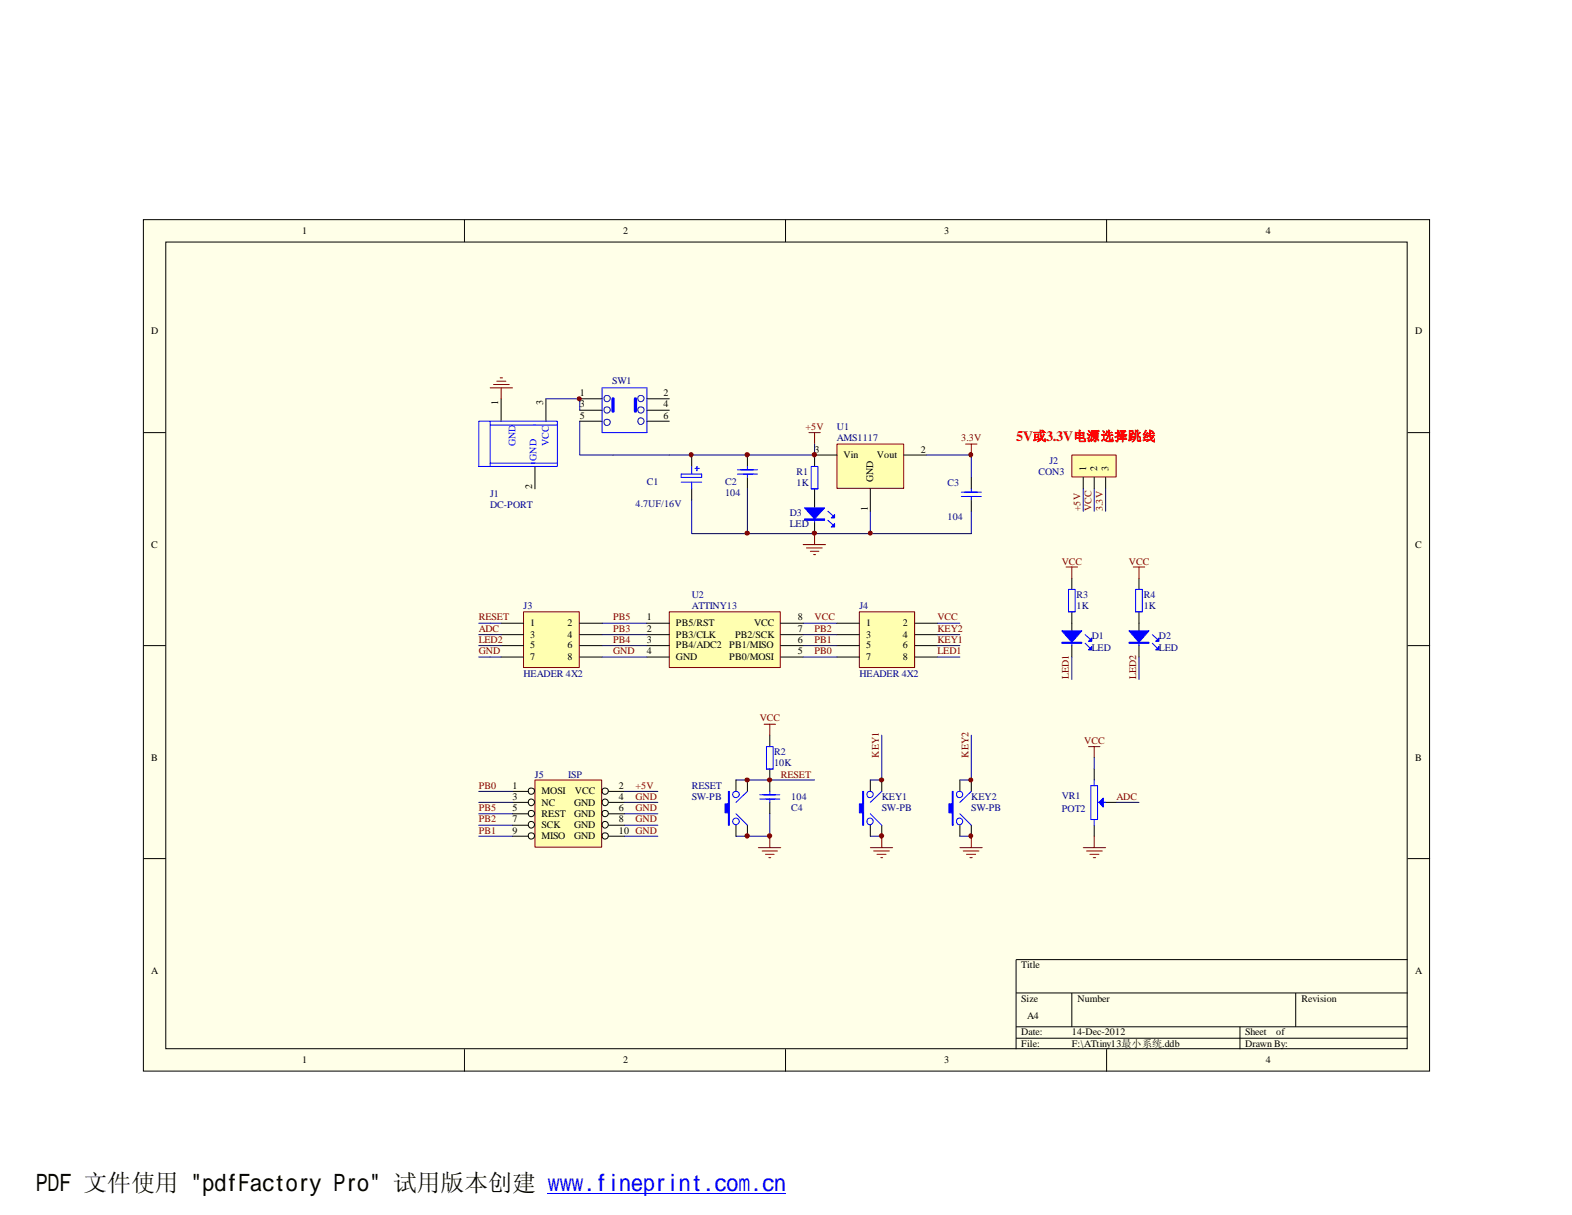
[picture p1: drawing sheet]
<svg xmlns="http://www.w3.org/2000/svg" width="279mm" height="216mm" viewBox="0 0 279 216" stroke-linecap="round" stroke-linejoin="round" font-family="sans-serif">
<path d="M25.5 39h228.6v151.3h-228.6z" fill="#ffffe8"/>
<g fill="none" stroke="#000" stroke-width=".18">
<path d="M25.5 39h228.6v151.3h-228.6zM82.5 39v4M139.6 39v4M196.7 39v4M29.5 43h220.6v143.4h-220.6zM25.5 76.9h4M89.1 70.9v3.9M97 70.9v3.9M103 70.9h4M103 72.9h4M103 74.8h4M115 70.9h4"/>
<path d="M115 72.9h4M115 74.8h4M250.2 76.9h4M95.1 82.9v4M122.9 80.9v2M122.9 86.9v1.9M132.8 80.9v2M132.8 84.8v2.1M25.5 114.7h4M250.2 114.7h4M25.5 152.6h4M250.2 152.6h4"/>
<path d="M180.6 176.4h69.6M190.5 176.4v6.1M230.3 176.4v6.1M250.2 170.5h-69.6v15.9M82.5 186.4v4M139.6 186.4v4M180.6 182.5h69.6M180.6 184.5h69.6M196.7 186.4v4M220.4 182.5v3.9"/>
</g>
<g fill="none" stroke="#00f" stroke-width=".18">
<path d="M85.1 74.8h14v8.1h-14zM87.1 74.8v8.1M87.1 75.5h12M107 68.9h8v8h-8zM87.1 82.3h12M121.1 84.2h3.6v.6h-3.6zM121.1 85.7h3.6M122.9 82.9v1.3M122.9 85.7v1.2M123.5 83.2h.8M123.9 82.9v.8M131.1 84.2h3.5"/>
<path d="M131.1 83.5h3.5M132.8 82.9v.6M132.8 84.2v.6"/>
</g>
<g fill="none" stroke="#0000bf" stroke-width=".18">
<circle cx="107.9" cy="75" r=".57"/>
<circle cx="107.9" cy="70.8" r=".57"/>
<circle cx="107.9" cy="72.8" r=".57"/>
<circle cx="113.9" cy="74.8" r=".58"/>
<circle cx="113.9" cy="70.8" r=".57"/>
<circle cx="113.9" cy="72.8" r=".57"/>
</g>
<path d="M109 70.9v2.2M112.9 70.9v2.2" fill="none" stroke="#00f" stroke-width=".59"/>
<path d="M148.8 79h11.8v7.8h-11.8z" fill="#ffffb0"/>
<path d="M148.8 78.9h11.8v7.9h-11.8z" fill="none" stroke="#800000" stroke-width=".18"/>
<path d="M144.8 86.9v3.9M144.8 92.8v2M148.8 80.9h-4v2M154.7 86.9v3.9M160.7 80.9h4M172.6 84.8v2.1M172.6 88.8v2" fill="none" stroke="#000" stroke-width=".18"/>
<path d="M144.2 82.9h1.2v4h-1.2zM144.2 86.9h1.2M144.8 90.8v2M147.2 92.5l.8 .7M147.2 90.8l.8 .8M170.9 88.2h3.5M170.9 87.5h3.5M172.6 86.9v.6M172.6 88.2v.6" fill="none" stroke="#00f" stroke-width=".18"/>
<g fill="#00f" stroke="#00f" stroke-width=".18">
<path d="M143 90.3h3.6l-1.8 1.9z" fill-rule="evenodd"/>
<path d="M143 92.2h3.6v.3h-3.6z" fill-rule="evenodd"/>
<path d="M147.7 93.6l.6-.6v.6z" fill-rule="evenodd"/>
<path d="M147.7 92l.6-.6v.6z" fill-rule="evenodd"/>
</g>
<path d="M93.1 108.8h9.9v9.8h-9.9z" fill="#ffffb0"/>
<path d="M93 108.7h10v9.9h-10z" fill="none" stroke="#800000" stroke-width=".18"/>
<path d="M89.1 110.7h3.9M89.1 112.8h3.9M89.1 114.7h3.9M89.1 116.8h3.9M103 110.7h4M103 112.8h4M103 114.7h4M103 116.8h4" fill="none" stroke="#000" stroke-width=".18"/>
<path d="M152.8 108.8h9.8v9.8h-9.8z" fill="#ffffb0"/>
<path d="M152.7 108.7h9.9v9.9h-9.9z" fill="none" stroke="#800000" stroke-width=".18"/>
<path d="M148.8 110.7h3.9M148.8 112.8h3.9M148.8 114.7h3.9M148.8 116.8h3.9M162.6 110.7h4M162.6 112.8h4M162.6 114.7h4M162.6 116.8h4" fill="none" stroke="#000" stroke-width=".18"/>
<path d="M190.6 80.9h7.8v3.9h-7.8z" fill="#ffffb0"/>
<path d="M190.5 80.9h7.9v3.9h-7.9z" fill="none" stroke="#800000" stroke-width=".18"/>
<path d="M192.5 84.8v2.1M194.5 84.8v2.1M196.5 84.8v2.1" fill="none" stroke="#000" stroke-width=".18"/>
<path d="M192.5 86.9v3.9M194.5 86.9v3.9M196.5 86.9v3.9" fill="none" stroke="#000080" stroke-width=".18"/>
<path d="M95.2 138.7h11.7v11.8h-11.7z" fill="#ffffb0"/>
<g fill="none" stroke="#800000" stroke-width=".18">
<path d="M87.1 68.9h4M87.7 68.3h2.8M88.3 67.7h1.6M88.9 67.1h.4M89.1 68.9v2M143.8 76.9h2M144.8 76.9v2M171.6 78.9h2.1M172.6 78.9v2M142.7 96.8h4M143.3 97.4h2.8M144 98h1.5"/>
<path d="M144.6 98.6h.3M144.8 94.8v2M189.5 100.8h2M190.5 100.8v2M95.1 138.6h11.8v11.9h-11.8zM135.8 128.7h2M136.8 128.7v1.9M193.5 132.7h2M194.5 132.7v1.9M134.8 150.6h4M135.5 151.2h2.7M136.1 151.8h1.5"/>
<path d="M136.7 152.4h.3M136.8 148.6v2M154.7 150.6h4M155.3 151.2h2.8M155.9 151.8h1.6M156.5 152.4h.4M156.7 148.6v2M192.5 150.6h4M193.1 151.2h2.8M193.7 151.8h1.6M194.3 152.4h.4M194.5 148.6v2"/>
</g>
<g fill="none" stroke="#000" stroke-width=".18">
<path d="M190.5 102.8v1.9M190.5 108.7v4.1M190.5 114.7v2.1M130.8 138.6v2M132.8 138.6v2M136.8 130.6v2.1M136.8 136.7v3.9M154.7 138.6v2M156.7 138.6v2M194.5 136.7v1.9M91.1 140.6h2.8M91.1 142.6h2.8"/>
<path d="M91.1 144.6h2.8M91.1 146.6h2.8M91.1 148.6h2.8M108.2 140.6h2.8M108.2 142.6h2.8M108.2 144.6h2.8M108.2 146.6h2.8M108.2 148.6h2.8M130.8 146.6v2M132.8 146.6v2M136.8 142.6v2M154.7 146.6v2"/>
<path d="M156.7 146.6v2M194.5 146.6v2M196.5 142.6h2"/>
<circle cx="94.4" cy="142.6" r=".58"/>
<circle cx="94.4" cy="146.5" r=".58"/>
<circle cx="94.4" cy="148.5" r=".57"/>
<circle cx="94.4" cy="140.6" r=".57"/>
<circle cx="94.4" cy="144.6" r=".57"/>
<circle cx="107.5" cy="142.6" r=".58"/>
<circle cx="107.5" cy="146.5" r=".58"/>
<circle cx="107.5" cy="148.5" r=".57"/>
<circle cx="107.5" cy="140.6" r=".57"/>
<circle cx="107.5" cy="144.6" r=".57"/>
</g>
<g fill="none" stroke="#000080" stroke-width=".18">
<path d="M144.8 78.9v2h-21.9M154.7 90.8v4M164.7 80.9h7.9v3.9M172.6 90.8v4M85.1 110.7h4M85.1 112.8h4M85.1 114.7h4M85.1 116.8h4M166.6 110.7h4M166.6 112.8h4M166.6 114.7h4M166.6 116.8h4"/>
<path d="M190.5 116.8v3.9M130.8 138.6h14M156.7 130.6v8h-2M194.5 134.6v2.1M85.1 140.6h6M85.1 142.6h6M85.1 144.6h6M85.1 146.6h6M85.1 148.6h6M111 140.6h5.9M111 142.6h5.9M111 144.6h5.9"/>
<path d="M111 146.6h5.9M111 148.6h5.9M136.8 144.6v4h-6M154.7 148.6h2M198.5 142.6h3.9"/>
</g>
<g fill="#00f" stroke="#00f" stroke-width=".18">
<path d="M129.5 140.6h.1v6h-.1v-2.2h-.6v-1.6h.6z" fill-rule="evenodd"/>
<path d="M153.3 140.6h.2v6h-.2v-2.2h-.6v-1.6h.6z" fill-rule="evenodd"/>
<path d="M188.7 112.1h3.6l-1.8 2z" fill-rule="evenodd"/>
<path d="M188.7 114.1h3.6v.2h-3.6z" fill-rule="evenodd"/>
<path d="M194.1 114.9v.6h-.6z" fill-rule="evenodd"/>
<path d="M194.1 113.4v.6h-.6z" fill-rule="evenodd"/>
<path d="M195.3 142.6l.8-.8v1.6z" fill-rule="evenodd"/>
</g>
<g fill="none" stroke="#00f" stroke-width=".18">
<path d="M189.9 104.7h1.2v4h-1.2zM189.9 108.7h1.2M190.5 112.8v1.9M192.9 114.3l.8 .8M192.9 112.8l.8 .7M136.2 132.7h1.2v4h-1.2zM136.2 136.7h1.2M193.9 139.6h1.2v6h-1.2zM194.5 138.6v1M130.8 144.6l2 2M132.8 140.6l-2 2M135 142h3.6"/>
<path d="M135 141.2h3.6M136.8 140.6v.6M136.8 142v.6M154.7 144.6l2 2M156.7 140.6l-2 2M194.5 145.6v1M195.1 142.6h1.4"/>
<circle cx="130.8" cy="146" r=".59"/>
<circle cx="130.8" cy="141.2" r=".58"/>
<circle cx="154.6" cy="146" r=".58"/>
<circle cx="154.6" cy="141.2" r=".57"/>
</g>
<path d="M119 108.8h19.7v9.8h-19.7z" fill="#ffffb0"/>
<path d="M119 108.7h19.7v9.9h-19.7zM201.4 100.8h2.1M202.4 100.8v2M170.6 150.6h4M171.2 151.2h2.8M171.8 151.8h1.6M172.4 152.4h.4M172.6 148.6v2" fill="none" stroke="#800000" stroke-width=".18"/>
<g fill="none" stroke="#000" stroke-width=".18">
<path d="M115 110.7h4M115 112.8h4M115 114.7h4M115 116.8h4M138.8 110.7h3.9M138.8 112.8h3.9M138.8 114.7h3.9M138.8 116.8h3.9M202.4 102.8v1.9M202.4 108.7v4.1M202.4 114.7v2.1M170.6 138.6v2"/>
<path d="M172.6 138.6v2M170.6 146.6v2M172.6 146.6v2"/>
</g>
<g fill="none" stroke="#000080" stroke-width=".18">
<path d="M97 70.9h6v2M103 74.8v6.1h19.9M122.9 88.8v6h49.7M132.8 86.9v7.9M107 110.7h8M107 112.8h8M107 114.7h8M107 116.8h8M142.7 110.7h6.1M142.7 112.8h6.1M142.7 114.7h6.1M142.7 116.8h6.1"/>
<path d="M202.4 116.8v3.9M172.6 130.6v8h-2M170.6 148.6h2"/>
</g>
<g fill="#800000" stroke="#800000" stroke-width=".18">
<circle cx="144.7" cy="80.8" r=".38"/>
<circle cx="154.7" cy="94.7" r=".35"/>
<circle cx="172.5" cy="80.8" r=".36"/>
<circle cx="132.8" cy="94.7" r=".37"/>
<circle cx="144.7" cy="94.7" r=".37"/>
<circle cx="136.8" cy="148.5" r=".38"/>
<circle cx="156.7" cy="148.5" r=".38"/>
<circle cx="156.7" cy="138.6" r=".37"/>
<circle cx="172.5" cy="148.5" r=".36"/>
<circle cx="172.5" cy="138.6" r=".35"/>
<circle cx="132.8" cy="148.5" r=".38"/>
<circle cx="132.8" cy="138.6" r=".37"/>
<circle cx="122.8" cy="80.8" r=".36"/>
<circle cx="136.8" cy="138.6" r=".37"/>
<circle cx="102.9" cy="70.9" r=".35"/>
<circle cx="132.8" cy="80.8" r=".38"/>
</g>
<g fill="#00f" stroke="#00f" stroke-width=".18">
<path d="M169.2 140.6h.2v6h-.2v-2.2h-.5v-1.6h.5z" fill-rule="evenodd"/>
<path d="M200.7 112.1h3.5l-1.8 2z" fill-rule="evenodd"/>
<path d="M200.7 114.1h3.5v.2h-3.5z" fill-rule="evenodd"/>
<path d="M206 114.9v.6h-.6z" fill-rule="evenodd"/>
<path d="M206 113.4v.6h-.6z" fill-rule="evenodd"/>
</g>
<g fill="none" stroke="#00f" stroke-width=".18">
<path d="M201.8 104.7h1.2v4h-1.2zM201.8 108.7h1.2M202.4 112.8v1.9M204.8 114.3l.9 .8M204.8 112.8l.9 .7M170.6 144.6l2 2M172.6 140.6l-2 2M97.4 212.1h42.3"/>
<circle cx="170.5" cy="146" r=".58"/>
<circle cx="170.5" cy="141.2" r=".57"/>
</g>
<text font-size="4.2" x="6.3" y="211.7">PDF 文件使用 &quot;pdfFactory Pro&quot; 试用版本创建 www.fineprint.com.cn</text>
<text font-size="2.5" fill="#f00" x="180.6" y="78.3">5V或3.3V电源选择跳线</text>
<g font-size="1.8">
<text x="53.7" y="41.6">1</text>
<text x="110.7" y="41.6">2</text>
<text x="167.8" y="41.6">3</text>
<text x="225" y="41.6">4</text>
<text x="26.8" y="59.4">D</text>
<text x="251.5" y="59.4">D</text>
<text x="88.6" y="71.9" transform="rotate(-90 88.6 71.9)">1</text>
<text x="96.5" y="71.9" transform="rotate(-90 96.5 71.9)">3</text>
<text x="103" y="70.4">1</text>
<text x="117.9" y="70.4">2</text>
<text x="103" y="72.4">3</text>
<text x="103" y="74.4">5</text>
<text x="117.9" y="72.4">4</text>
<text x="117.9" y="74.4">6</text>
<text x="144.8" y="80.4">3</text>
<text x="149.9" y="81.4">Vin</text>
<text x="155.9" y="81.4">Vout</text>
<text x="163.7" y="80.4">2</text>
<text x="193" y="83.7" transform="rotate(-90 193 83.7)">1</text>
<text x="195" y="83.7" transform="rotate(-90 195 83.7)">2</text>
<text x="197" y="83.7" transform="rotate(-90 197 83.7)">3</text>
<text x="94.6" y="86.9" transform="rotate(-90 94.6 86.9)">2</text>
<text x="155.2" y="85.7" transform="rotate(-90 155.2 85.7)">GND</text>
<text x="154.3" y="90.8" transform="rotate(-90 154.3 90.8)">1</text>
<text x="26.8" y="97.4">C</text>
<text x="251.5" y="97.4">C</text>
<text x="94.2" y="111.3">1</text>
<text x="94.2" y="113.3">3</text>
<text x="100.8" y="111.3">2</text>
<text x="100.8" y="113.3">4</text>
<text x="115" y="110.2">1</text>
<text x="115" y="112.3">2</text>
<text x="120.1" y="111.3">PB5/RST</text>
<text x="120.1" y="113.3">PB3/CLK</text>
<text x="130.6" y="113.3">PB2/SCK</text>
<text x="134" y="111.3">VCC</text>
<text x="141.8" y="110.2">8</text>
<text x="141.8" y="112.3">7</text>
<text x="153.9" y="111.3">1</text>
<text x="153.9" y="113.3">3</text>
<text x="160.4" y="111.3">2</text>
<text x="160.4" y="113.3">4</text>
<text x="94.2" y="115.2">5</text>
<text x="94.2" y="117.3">7</text>
<text x="100.8" y="115.2">6</text>
<text x="100.8" y="117.3">8</text>
<text x="115" y="114.3">3</text>
<text x="115" y="116.2">4</text>
<text x="120.1" y="115.2">PB4/ADC2</text>
<text x="120.1" y="117.3">GND</text>
<text x="129.6" y="115.2">PB1/MISO</text>
<text x="129.6" y="117.3">PB0/MOSI</text>
<text x="141.8" y="114.3">6</text>
<text x="141.8" y="116.2">5</text>
<text x="153.9" y="115.2">5</text>
<text x="153.9" y="117.3">7</text>
<text x="160.4" y="115.2">6</text>
<text x="160.4" y="117.3">8</text>
<text x="26.8" y="135.2">B</text>
<text x="251.5" y="135.2">B</text>
<text x="91.1" y="140.1">1</text>
<text x="91.1" y="142.2">3</text>
<text x="96.3" y="141.1">MOSI</text>
<text x="96.3" y="143.2">NC</text>
<text x="102" y="143.2">GND</text>
<text x="102.2" y="141.1">VCC</text>
<text x="110" y="140.1">2</text>
<text x="110" y="142.2">4</text>
<text x="91.1" y="144.1">5</text>
<text x="91.1" y="146.1">7</text>
<text x="91.1" y="148.2">9</text>
<text x="96.3" y="145.1">REST</text>
<text x="96.3" y="147.2">SCK</text>
<text x="96.3" y="149.1">MISO</text>
<text x="102" y="145.1">GND</text>
<text x="102" y="147.2">GND</text>
<text x="102" y="149.1">GND</text>
<text x="110" y="144.1">6</text>
<text x="110" y="146.1">8</text>
<text x="110" y="148.2">10 GND</text>
<text x="26.8" y="173.1">A</text>
<text x="181.5" y="172">Title</text>
<text x="251.5" y="173.1">A</text>
<text x="181.5" y="178">Size</text>
<text x="191.5" y="178">Number</text>
<text x="231.3" y="178">Revision</text>
<text x="181.5" y="184">Date:</text>
<text x="182.5" y="181">A4</text>
<text x="190.5" y="184">14-Dec-2012</text>
<text x="221.3" y="184">Sheet</text>
<text x="226.8" y="184">of</text>
<text x="53.7" y="189">1</text>
<text x="110.7" y="189">2</text>
<text x="167.8" y="189">3</text>
<text x="181.5" y="186">File:</text>
<text x="190.5" y="186">F:\ATtiny13最小系统.ddb</text>
<text x="221.3" y="186">Drawn By:</text>
<text x="225" y="189">4</text>
</g>
<g font-size="1.8" fill="#000080">
<text x="108.8" y="68.2">SW1</text>
<text x="148.8" y="76.4">U1</text>
<text x="148.8" y="78.4">AMS1117</text>
<text x="186.5" y="82.4">J2</text>
<text x="87.1" y="88.4">J1</text>
<text x="115" y="86.2">C1</text>
<text x="128.9" y="86.2">C2</text>
<text x="128.9" y="88.1">104</text>
<text x="141.6" y="84.4">R1</text>
<text x="141.6" y="86.4">1K</text>
<text x="168.4" y="86.4">C3</text>
<text x="184.6" y="84.4">CON3</text>
<text x="87.1" y="90.3">DC-PORT</text>
<text x="112.9" y="90.2">4.7UF/16V</text>
<text x="140.4" y="91.8">D3</text>
<text x="140.4" y="93.7">LED</text>
<text x="168.4" y="92.4">104</text>
<text x="122.9" y="106.3">U2</text>
<text x="191.3" y="106.3">R3</text>
<text x="203.3" y="106.3">R4</text>
<text x="93" y="108.3">J3</text>
<text x="122.9" y="108.3">ATTINY13</text>
<text x="152.7" y="108.3">J4</text>
<text x="191.3" y="108.3">1K</text>
<text x="194.1" y="113.6">D1</text>
<text x="203.3" y="108.3">1K</text>
<text x="206" y="113.6">D2</text>
<text x="194.1" y="115.7">LED</text>
<text x="206" y="115.7">LED</text>
<text x="93" y="120.2">HEADER 4X2</text>
<text x="152.7" y="120.2">HEADER 4X2</text>
<text x="137.6" y="134.2">R2</text>
<text x="137.6" y="136.1">10K</text>
<text x="95.1" y="138.2">J5</text>
<text x="101" y="138.2">ISP</text>
<text x="122.9" y="140.1">RESET</text>
<text x="122.9" y="142.2">SW-PB</text>
<text x="140.6" y="142.2">104</text>
<text x="156.7" y="142.2">KEY1</text>
<text x="172.6" y="142.2">KEY2</text>
<text x="188.7" y="142">VR1</text>
<text x="140.6" y="144.1">C4</text>
<text x="156.7" y="144.1">SW-PB</text>
<text x="172.6" y="144.1">SW-PB</text>
<text x="188.7" y="144.4">POT2</text>
</g>
<g font-size="1.8" fill="#800000">
<text x="143.2" y="76.4">+5V</text>
<text x="170.9" y="78.4">3.3V</text>
<text x="192" y="90.8" transform="rotate(-90 192 90.8)">+5V</text>
<text x="194" y="90.8" transform="rotate(-90 194 90.8)">VCC</text>
<text x="196" y="90.8" transform="rotate(-90 196 90.8)">3.3V</text>
<text x="188.7" y="100.3">VCC</text>
<text x="200.7" y="100.3">VCC</text>
<text x="85.1" y="110.2">RESET</text>
<text x="85.1" y="112.3">ADC</text>
<text x="109" y="110.2">PB5</text>
<text x="109" y="112.3">PB3</text>
<text x="144.8" y="110.2">VCC</text>
<text x="144.8" y="112.3">PB2</text>
<text x="166.6" y="110.2">VCC</text>
<text x="166.6" y="112.3">KEY2</text>
<text x="85.1" y="116.2">GND</text>
<text x="85.1" y="114.3">LED2</text>
<text x="109" y="114.3">PB4</text>
<text x="109" y="116.2">GND</text>
<text x="144.8" y="114.3">PB1</text>
<text x="144.8" y="116.2">PB0</text>
<text x="166.6" y="114.3">KEY1</text>
<text x="166.6" y="116.2">LED1</text>
<text x="190" y="120.7" transform="rotate(-90 190 120.7)">LED1</text>
<text x="201.9" y="120.7" transform="rotate(-90 201.9 120.7)">LED2</text>
<text x="135" y="128.2">VCC</text>
<text x="156.2" y="134.6" transform="rotate(-90 156.2 134.6)">KEY1</text>
<text x="172.1" y="134.6" transform="rotate(-90 172.1 134.6)">KEY2</text>
<text x="192.7" y="132.2">VCC</text>
<text x="85.1" y="140.1">PB0</text>
<text x="112.9" y="140.1">+5V</text>
<text x="112.9" y="142.2">GND</text>
<text x="138.8" y="138.2">RESET</text>
<text x="198.5" y="142.2">ADC</text>
<text x="85.1" y="144.1">PB5</text>
<text x="85.1" y="146.1">PB2</text>
<text x="85.1" y="148.2">PB1</text>
<text x="112.9" y="144.1">GND</text>
<text x="112.9" y="146.1">GND</text>
</g>
<g font-size="1.8" fill="#00f">
<text x="91.6" y="79.2" transform="rotate(-90 91.6 79.2)">GND</text>
<text x="95.3" y="81.9" transform="rotate(-90 95.3 81.9)">GND</text>
<text x="97.5" y="79.2" transform="rotate(-90 97.5 79.2)">VCC</text>
</g>
</svg>
